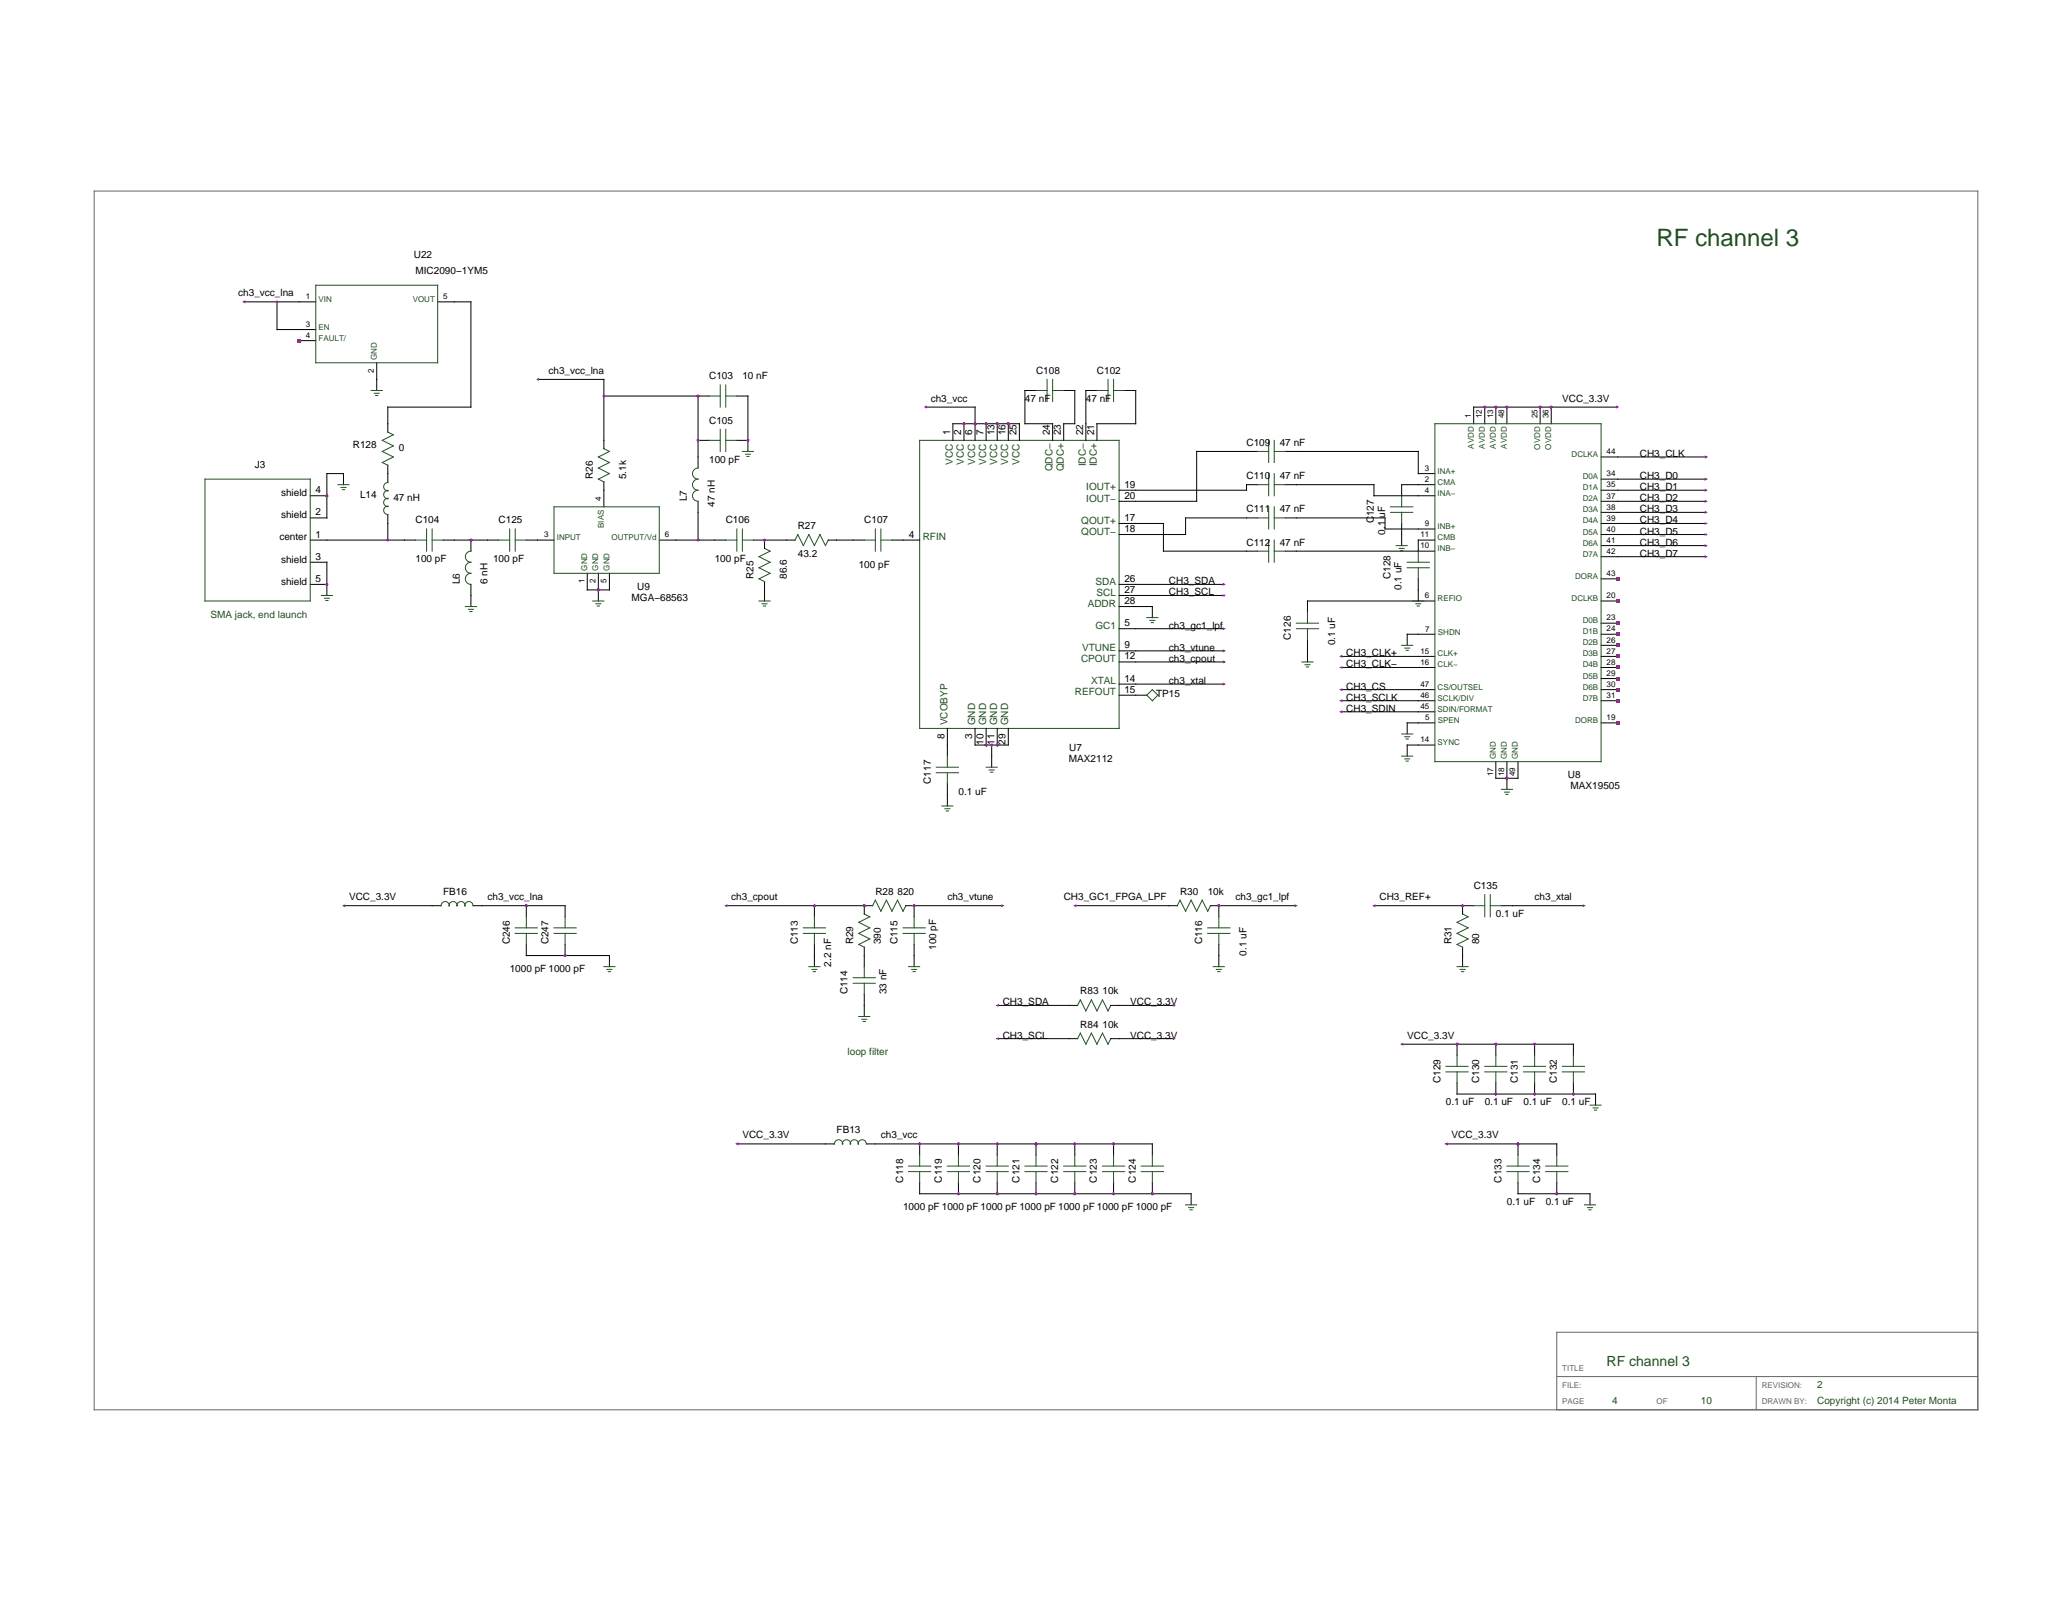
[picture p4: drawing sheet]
<svg xmlns="http://www.w3.org/2000/svg" width="279mm" height="216mm" viewBox="0 0 279 216" stroke-linecap="round" stroke-linejoin="round" font-family="sans-serif">
<path d="M124 59.4h26.9v38.8h-26.9z" fill="none" stroke="#205020" stroke-width=".13"/>
<g fill="none" stroke="#000" stroke-width=".13">
<path d="M128.5 57.1v2.3M130 57.1v2.3M131.5 57.1v2.3M133 57.1v2.3M134.5 57.1v2.3M136 57.1v2.3M137.5 57.1v2.3M141.9 57.1v2.3M143.4 57.1v2.3M146.4 57.1v2.3M147.9 57.1v2.3M121.8 72.8h2.2"/>
<path d="M150.9 66.1h2.2M150.9 67.6h2.2M150.9 70.6h2.2M150.9 72.1h2.2M150.9 78.8h2.2M127.7 98.2v2.3M131.5 98.2v2.3M133 98.2v2.3M134.5 98.2v2.3M136 98.2v2.3M150.9 80.3h2.2M150.9 81.8h2.2"/>
<path d="M150.9 84.8h2.2M150.9 87.8h2.2M150.9 89.3h2.2M150.9 92.3h2.2M150.9 93.7h2.2"/>
</g>
<g fill="#a020f0">
<circle cx="134.5" cy="57.1" r=".19"/>
<circle cx="133" cy="57.1" r=".19"/>
<circle cx="131.5" cy="57.1" r=".19"/>
<circle cx="130" cy="57.1" r=".19"/>
<circle cx="136" cy="57.1" r=".19"/>
<circle cx="133" cy="100.5" r=".19"/>
<circle cx="134.5" cy="100.5" r=".19"/>
</g>
<g fill="none" stroke="#000" stroke-width=".13">
<path d="M198.7 54.9v2.2M200.2 54.9v2.2M201.7 54.9v2.2M203.2 54.9v2.2M207.7 54.9v2.2M209.2 54.9v2.2M191.2 65.4h2.3M191.2 72.8h2.3M191.2 63.9h2.3M191.2 66.9h2.3M191.2 71.3h2.3M191.2 74.3h2.3"/>
<path d="M215.9 64.6h2.2M215.9 66.1h2.2M215.9 67.6h2.2M215.9 69.1h2.2M215.9 70.6h2.2M215.9 72.1h2.2M215.9 73.6h2.2M215.9 75.1h2.2M215.9 61.6h2.2M215.9 78.1h2.2M191.2 85.5h2.3M191.2 88.5h2.3"/>
<path d="M191.2 90h2.3M191.2 93h2.3M191.2 94.5h2.3M191.2 81h2.3M191.2 97.5h2.3M191.2 96h2.3M215.9 84h2.2M215.9 85.5h2.2M215.9 87h2.2M215.9 88.5h2.2M215.9 90h2.2M215.9 91.5h2.2"/>
<path d="M215.9 93h2.2M215.9 94.5h2.2M215.9 81h2.2M215.9 97.5h2.2M191.2 100.5h2.3M201.7 102.7v2.3M203.2 102.7v2.3M204.7 102.7v2.3"/>
</g>
<path d="M193.5 57.1h22.4v45.6h-22.4z" fill="none" stroke="#205020" stroke-width=".13"/>
<g fill="#a020f0">
<circle cx="200.2" cy="54.9" r=".19"/>
<circle cx="201.7" cy="54.9" r=".19"/>
<circle cx="203.2" cy="54.9" r=".19"/>
<circle cx="207.7" cy="54.9" r=".19"/>
<circle cx="209.2" cy="54.9" r=".19"/>
</g>
<g fill="#f00">
<path d="M217.9 83.8h.5v.5h-.5z"/>
<path d="M217.9 85.3h.5v.5h-.5z"/>
<path d="M217.9 86.8h.5v.4h-.5z"/>
<path d="M217.9 88.3h.5v.4h-.5z"/>
<path d="M217.9 89.8h.5v.4h-.5z"/>
<path d="M217.9 91.3h.5v.4h-.5z"/>
<path d="M217.9 92.8h.5v.4h-.5z"/>
<path d="M217.9 94.3h.5v.4h-.5z"/>
<path d="M217.9 80.8h.5v.5h-.5z"/>
<path d="M217.9 77.8h.5v.5h-.5z"/>
<path d="M217.9 97.3h.5v.4h-.5z"/>
</g>
<circle cx="203.2" cy="105" r=".19" fill="#a020f0"/>
<path d="M12.7 25.8h254v164.3h-254zM266.7 179.7h-56.8v10.4M209.9 185.6h56.8M236.8 185.6v4.5" fill="none" stroke="#666" stroke-width=".13"/>
<path d="M41.8 72.8h2.3M41.8 75.8h2.3M41.8 69.8h2.3M41.8 66.9h2.3M41.8 78.8h2.3" fill="none" stroke="#000" stroke-width=".13"/>
<path d="M27.6 64.6h14.2v16.4h-14.2z" fill="none" stroke="#205020" stroke-width=".13"/>
<g fill="#a020f0">
<circle cx="44.1" cy="66.9" r=".19"/>
<circle cx="44.1" cy="78.8" r=".19"/>
</g>
<path d="M72.5 72.8h2.2M79.2 77.3v2.3M80.7 77.3v2.3M81.4 66.1v2.2M82.2 77.3v2.3M88.9 72.8h2.2" fill="none" stroke="#000" stroke-width=".13"/>
<path d="M74.7 68.3h14.2v9h-14.2z" fill="none" stroke="#205020" stroke-width=".13"/>
<circle cx="80.7" cy="79.6" r=".19" fill="#a020f0"/>
<path d="M147.9 52.7h-1.5v4.4M151.7 52.7h1.4v4.4h-5.2M103.1 72.8v1.2M103.1 78.4v1.2" fill="none" stroke="#000" stroke-width=".13"/>
<path d="M147.9 52.7h1.5M149.4 51.2v3M150.2 51.2v3M150.2 52.7h1.5M102.3 78.1l.8 .3M103.1 74l.7 .3-1.5 .8 1.5 .7-1.5 .8 1.5 .7-1.5 .8" fill="none" stroke="#205020" stroke-width=".13"/>
<circle cx="103.1" cy="72.8" r=".19" fill="#a020f0"/>
<path d="M95.6 53.4h1.5M97.1 51.9v3M97.9 51.9v3M97.9 53.4h1.5M80.7 64.6l.7 .4M81.4 60.5l.8 .4-1.5 .7 1.5 .8-1.5 .7 1.5 .8-1.5 .7M107.2 72.8l.4-.7 .7 1.5 .8-1.5 .7 1.5 .8-1.5 .7 1.5 .4-.8" fill="none" stroke="#205020" stroke-width=".13"/>
<path d="M81.4 59.4v1.1M94.1 53.4h1.5M99.4 53.4h1.5M81.4 65v1.1M106.1 72.8h1.1M111.7 72.8h1.1" fill="none" stroke="#000" stroke-width=".13"/>
<circle cx="94.1" cy="53.4" r=".19" fill="#a020f0"/>
<path d="M94.1 59.4h1.5M99.4 59.4h1.5M54.5 72.8h1.5M59.8 72.8h1.5" fill="none" stroke="#000" stroke-width=".13"/>
<path d="M95.6 59.4h1.5M97.1 57.9v3M97.9 57.9v3M97.9 59.4h1.5M56 72.8h1.5M57.5 71.3v3M58.3 71.3v3M58.3 72.8h1.5" fill="none" stroke="#205020" stroke-width=".13"/>
<g fill="#a020f0">
<circle cx="94.1" cy="59.4" r=".19"/>
<circle cx="100.9" cy="59.4" r=".19"/>
</g>
<path d="M96.4 72.8h1.5M101.6 72.8h1.5" fill="none" stroke="#000" stroke-width=".13"/>
<path d="M97.9 72.8h1.5M99.4 71.3v3M100.1 71.3v3M100.1 72.8h1.5" fill="none" stroke="#205020" stroke-width=".13"/>
<circle cx="103.1" cy="72.8" r=".19" fill="#a020f0"/>
<path d="M80.7 79.6v1.4M103.1 79.6v1.4" fill="none" stroke="#000" stroke-width=".13"/>
<path d="M79.9 81h1.5M80.3 81.4h.7M80.5 81.7h.3M102.3 81h1.5M102.8 81.4h.6M102.9 81.7h.3" fill="none" stroke="#205020" stroke-width=".13"/>
<circle cx="80.7" cy="79.6" r=".19" fill="#a020f0"/>
<path d="M100.9 59.4v1.5" fill="none" stroke="#000" stroke-width=".13"/>
<path d="M100.1 60.9h1.5M100.5 61.3h.7M100.7 61.6h.3" fill="none" stroke="#205020" stroke-width=".13"/>
<circle cx="100.9" cy="59.4" r=".19" fill="#a020f0"/>
<path d="M63.5 72.8v1.5M63.5 78.8v1.5M79.2 79.6h3" fill="none" stroke="#000" stroke-width=".13"/>
<path d="M63.5 74.3a.75 .75 0 0 0-.7 .8 .75 .75 0 0 0 .7 .7 .75 .75 0 0 0-.7 .8 .75 .75 0 0 0 .7 .7 .75 .75 0 0 0-.7 .8 .75 .75 0 0 0 .7 .7" fill="none" stroke="#205020" stroke-width=".13"/>
<circle cx="63.5" cy="72.8" r=".19" fill="#a020f0"/>
<g fill="none" stroke="#000" stroke-width=".13">
<path d="M81.4 53.4h12.7v9.7M81.4 51.2v8.2M100.9 53.4v6M128.5 57.1h9M131.5 54.9v2.2M139.7 52.7h-1.5v4.4h3.7M143.4 52.7h1.5v4.4h-1.5M44.1 72.8h10.4M44.1 78.8v1.5M91.1 72.8h5.3M94.1 67.6v5.2M112.8 72.8h3.7"/>
<path d="M120.3 72.8h1.5M153.1 78.8h12M168.1 60.9h1.5M168.1 65.4h1.5M168.1 69.8h1.5M168.1 74.3h1.5M173.3 60.9h1.5M173.3 65.4h1.5M173.3 69.8h1.5M173.3 74.3h1.5M218.1 61.6h12M218.1 64.6h12"/>
<path d="M218.1 66.1h12M218.1 67.6h12M218.1 69.1h12M218.1 70.6h12M218.1 72.1h12M218.1 73.6h12M218.1 75.1h12M153.1 80.3h12M131.5 100.5h4.5M133.7 100.5v3"/>
</g>
<g fill="none" stroke="#205020" stroke-width=".13">
<path d="M139.7 52.7h1.5M141.2 51.2v3M141.9 51.2v3M141.9 52.7h1.5M171.1 59.4v3M171.8 59.4v3M94.1 63.1a.75 .75 0 0 0-.7 .8 .75 .75 0 0 0 .7 .7 .75 .75 0 0 0-.7 .8 .75 .75 0 0 0 .7 .7 .75 .75 0 0 0-.7 .8 .75 .75 0 0 0 .7 .7M116.5 72.8h1.5M118 71.3v3M118.8 71.3v3M118.8 72.8h1.5M169.6 60.9h1.5"/>
<path d="M169.6 65.4h1.5M169.6 69.8h1.5M169.6 74.3h1.5M171.1 63.9v3M171.1 68.3v3M171.1 72.8v3M171.8 63.9v3M171.8 68.3v3M171.8 72.8v3M171.8 60.9h1.5M171.8 65.4h1.5M171.8 69.8h1.5"/>
<path d="M171.8 74.3h1.5M43.3 80.3h1.5M43.7 80.7h.7M43.9 81h.3M133 103.5h1.5M133.4 103.8h.7M133.6 104.1h.3"/>
</g>
<circle cx="44.1" cy="78.8" r=".19" fill="#a020f0"/>
<path d="M44.1 75.8v3M46.3 65.4v-1.5h-2.2v5.9M103.1 72.8h3M153.1 87.8h12M153.1 89.3h12M153.1 92.3h12M155.4 81.8v1.5M116.5 122.1h1.2M122.1 122.1h1.2" fill="none" stroke="#000" stroke-width=".13"/>
<path d="M45.6 65.4h1.5M46 65.7h.7M46.2 66h.3M154.6 83.3h1.5M155.1 83.7h.6M155.2 84h.3M118 121.4l.8 1.5 .7-1.5 .8 1.5 .7-1.5 .8 1.5 .3-.8M118 121.4l-.3 .7" fill="none" stroke="#205020" stroke-width=".13"/>
<g fill="#a020f0">
<circle cx="123.3" cy="122.1" r=".19"/>
<circle cx="116.5" cy="122.1" r=".19"/>
</g>
<path d="M109.8 122.1v1.5M109.8 127.4v1.5" fill="none" stroke="#000" stroke-width=".13"/>
<path d="M108.3 125.9h3M108.3 125.1h3M109.8 123.6v1.5M109.8 125.9v1.5" fill="none" stroke="#205020" stroke-width=".13"/>
<circle cx="109.8" cy="122.1" r=".19" fill="#a020f0"/>
<path d="M116.5 128.9v1.5M116.5 134.1v1.5M123.3 122.1v1.5M123.3 127.4v1.5" fill="none" stroke="#000" stroke-width=".13"/>
<path d="M115 132.6h3M115 131.8h3M116.5 130.4v1.4M116.5 132.6v1.5M121.8 125.9h3M121.8 125.1h3M123.3 123.6v1.5M123.3 125.9v1.5" fill="none" stroke="#205020" stroke-width=".13"/>
<circle cx="123.3" cy="122.1" r=".19" fill="#a020f0"/>
<path d="M116.5 123.3l.8 .3-1.5 .8 1.5 .7-1.5 .8 1.5 .7-1.5 .8 .7 .3" fill="none" stroke="#205020" stroke-width=".13"/>
<path d="M116.5 122.1v1.2M116.5 127.7v1.2" fill="none" stroke="#000" stroke-width=".13"/>
<circle cx="116.5" cy="122.1" r=".19" fill="#a020f0"/>
<path d="M153.1 81.8h2.3M153.1 84.8h12M97.9 122.1h18.6M109.8 128.9v1.5M116.5 135.6v1.5M123.3 128.9v1.5M123.3 122.1h11.9M157.6 122.1h1.2M163.2 122.1h1.2" fill="none" stroke="#000" stroke-width=".13"/>
<path d="M109.1 130.4h1.5M109.5 130.7h.7M109.7 131h.3M115.8 137.1h1.5M116.2 137.5h.7M116.4 137.8h.3M122.5 130.4h1.5M122.9 130.7h.7M123.1 131h.3M158.8 122.1l.3-.7 .8 1.5 .7-1.5 .8 1.5 .7-1.5 .8 1.5 .3-.8" fill="none" stroke="#205020" stroke-width=".13"/>
<circle cx="164.4" cy="122.1" r=".19" fill="#a020f0"/>
<path d="M164.4 122.1v1.5M164.4 127.4v1.5" fill="none" stroke="#000" stroke-width=".13"/>
<path d="M162.9 125.9h2.9M162.9 125.1h2.9M164.4 123.6v1.5M164.4 125.9v1.5" fill="none" stroke="#205020" stroke-width=".13"/>
<circle cx="164.4" cy="122.1" r=".19" fill="#a020f0"/>
<path d="M127.7 100.5v1.5M127.7 105.7v3M144.9 122.1h12.7M164.4 128.9v1.5M164.4 122.1h10.4M124 154.3v1.5M124 159.5v1.5" fill="none" stroke="#000" stroke-width=".13"/>
<g fill="none" stroke="#205020" stroke-width=".13">
<path d="M126.3 104.2h2.9M126.3 103.5h2.9M127 108.7h1.5M127.4 109.1h.7M127.6 109.4h.3M127.7 102v1.5M127.7 104.2v1.5M163.6 130.4h1.5M164 130.7h.7M164.2 131h.3M122.5 158h3M122.5 157.2h3"/>
<path d="M124 155.8v1.4M124 158v1.5"/>
</g>
<circle cx="124" cy="154.3" r=".19" fill="#a020f0"/>
<path d="M129.2 154.3v1.5M129.2 159.5v1.5" fill="none" stroke="#000" stroke-width=".13"/>
<path d="M127.7 158h3M127.7 157.2h3M129.2 155.8v1.4M129.2 158v1.5" fill="none" stroke="#205020" stroke-width=".13"/>
<g fill="#a020f0">
<circle cx="129.2" cy="161" r=".19"/>
<circle cx="129.2" cy="154.3" r=".19"/>
</g>
<path d="M134.5 154.3v1.5M134.5 159.5v1.5" fill="none" stroke="#000" stroke-width=".13"/>
<path d="M133 158h3M133 157.2h3M134.5 155.8v1.4M134.5 158v1.5" fill="none" stroke="#205020" stroke-width=".13"/>
<g fill="#a020f0">
<circle cx="134.5" cy="161" r=".19"/>
<circle cx="134.5" cy="154.3" r=".19"/>
</g>
<path d="M139.7 154.3v1.5M139.7 159.5v1.5" fill="none" stroke="#000" stroke-width=".13"/>
<path d="M138.2 158h3M138.2 157.2h3M139.7 155.8v1.4M139.7 158v1.5" fill="none" stroke="#205020" stroke-width=".13"/>
<g fill="#a020f0">
<circle cx="139.7" cy="161" r=".19"/>
<circle cx="139.7" cy="154.3" r=".19"/>
</g>
<path d="M144.9 154.3v1.5M144.9 159.5v1.5" fill="none" stroke="#000" stroke-width=".13"/>
<path d="M143.4 158h3M143.4 157.2h3M144.9 155.8v1.4M144.9 158v1.5" fill="none" stroke="#205020" stroke-width=".13"/>
<g fill="#a020f0">
<circle cx="144.9" cy="161" r=".19"/>
<circle cx="144.9" cy="154.3" r=".19"/>
</g>
<path d="M150.2 154.3v1.5M150.2 159.5v1.5" fill="none" stroke="#000" stroke-width=".13"/>
<path d="M148.7 158h3M148.7 157.2h3M150.2 155.8v1.4M150.2 158v1.5" fill="none" stroke="#205020" stroke-width=".13"/>
<g fill="#a020f0">
<circle cx="150.2" cy="161" r=".19"/>
<circle cx="150.2" cy="154.3" r=".19"/>
</g>
<path d="M155.4 154.3v1.5M155.4 159.5v1.5" fill="none" stroke="#000" stroke-width=".13"/>
<path d="M153.9 158h3M153.9 157.2h3M155.4 155.8v1.4M155.4 158v1.5" fill="none" stroke="#205020" stroke-width=".13"/>
<circle cx="155.4" cy="161" r=".19" fill="#a020f0"/>
<path d="M72.5 51.2h8.9M124.8 54.9h6.7M198.7 54.9h19.4M61.3 72.8h5.9M71 72.8h1.5M63.5 80.3v1.5M201.7 105h3M203.2 105v1.4M118 154.3h37.4M124 161h36.6v1.5" fill="none" stroke="#000" stroke-width=".13"/>
<g fill="none" stroke="#205020" stroke-width=".13">
<path d="M67.2 72.8h1.5M68.7 71.3v3M69.5 71.3v3M69.5 72.8h1.5M62.8 81.8h1.4M63.2 82.2h.6M63.4 82.5h.2M202.5 106.4h1.4M202.9 106.8h.6M203.1 107.1h.2M159.9 162.5h1.5M160.3 162.9h.7"/>
<path d="M160.5 163.2h.3"/>
</g>
<circle cx="203.2" cy="105" r=".19" fill="#a020f0"/>
<g fill="none" stroke="#000" stroke-width=".13">
<path d="M156.9 74.3h11.2M159.9 69.8h8.2M161.4 60.9h6.7M174.8 60.9h16.4v3M174.8 65.4h10.5v1.5h5.9M174.8 69.8h12v1.5h4.4M189 70.6v3M191.2 72.8v1.5h-16.4M191.2 78.1v2.9h-14.9v1.5M191.2 65.4h-2.2v1.5M176.3 86.3v3M180.8 88.5h10.4"/>
<path d="M180.8 90h10.4M180.8 93h10.4M180.8 94.5h10.4M180.8 96h10.4M191.2 85.5h-1.4v1.5M191.2 97.5h-1.4v1.5M191.2 100.5h-1.4v1.5M196.5 140.8v1.5M196.5 146v1.5"/>
</g>
<g fill="none" stroke="#205020" stroke-width=".13">
<path d="M187.5 69.1h3M187.5 68.3h3M188.3 73.6h1.5M188.7 74h.6M188.9 74.3h.3M189 66.9v1.4M189 69.1v1.5M189.8 76.6h2.9M189.8 75.8h2.9M191.2 74.3v1.5M191.2 76.6v1.5M174.8 84.8h3"/>
<path d="M174.8 84h3M175.6 89.3h1.5M176 89.6h.6M176.2 89.9h.3M176.3 82.5v1.5M176.3 84.8v1.5M189 87h1.5M189 99h1.5M189.4 87.4h.7M189.4 99.4h.7M189.6 87.7h.3M189.6 99.7h.3"/>
<path d="M190.5 81h1.5M190.9 81.4h.7M191.1 81.7h.3M189 102h1.5M189.4 102.3h.7M189.6 102.6h.3M195 144.5h3M195 143.8h3M196.5 142.3v1.5M196.5 144.5v1.5"/>
</g>
<circle cx="196.5" cy="140.8" r=".19" fill="#a020f0"/>
<path d="M201.7 140.8v1.5M201.7 146v1.5" fill="none" stroke="#000" stroke-width=".13"/>
<path d="M200.2 144.5h3M200.2 143.8h3M201.7 142.3v1.5M201.7 144.5v1.5" fill="none" stroke="#205020" stroke-width=".13"/>
<g fill="#a020f0">
<circle cx="201.7" cy="147.5" r=".19"/>
<circle cx="201.7" cy="140.8" r=".19"/>
</g>
<path d="M206.9 140.8v1.5M206.9 146v1.5" fill="none" stroke="#000" stroke-width=".13"/>
<path d="M205.4 144.5h3M205.4 143.8h3M206.9 142.3v1.5M206.9 144.5v1.5" fill="none" stroke="#205020" stroke-width=".13"/>
<g fill="#a020f0">
<circle cx="206.9" cy="147.5" r=".19"/>
<circle cx="206.9" cy="140.8" r=".19"/>
</g>
<path d="M212.2 140.8v1.5M212.2 146v1.5" fill="none" stroke="#000" stroke-width=".13"/>
<path d="M210.7 144.5h3M210.7 143.8h3M212.2 142.3v1.5M212.2 144.5v1.5" fill="none" stroke="#205020" stroke-width=".13"/>
<circle cx="212.2" cy="147.5" r=".19" fill="#a020f0"/>
<path d="M204.7 154.3v1.5M204.7 159.5v1.5" fill="none" stroke="#000" stroke-width=".13"/>
<path d="M203.2 158h3M203.2 157.2h3M204.7 155.8v1.4M204.7 158v1.5" fill="none" stroke="#205020" stroke-width=".13"/>
<circle cx="204.7" cy="154.3" r=".19" fill="#a020f0"/>
<path d="M209.9 154.3v1.5M209.9 159.5v1.5" fill="none" stroke="#000" stroke-width=".13"/>
<path d="M208.4 158h3M208.4 157.2h3M209.9 155.8v1.4M209.9 158v1.5" fill="none" stroke="#205020" stroke-width=".13"/>
<circle cx="209.9" cy="161" r=".19" fill="#a020f0"/>
<path d="M197.2 122.1h1.5M202.5 122.1h1.4M189 140.8h23.2M195 154.3h14.9M196.5 147.5h18.7v1.5M204.7 161h9.7v1.5" fill="none" stroke="#000" stroke-width=".13"/>
<path d="M198.7 122.1h1.5M200.2 120.6v3M201 120.6v3M201 122.1h1.5M214.4 149h1.5M214.8 149.4h.7M215 149.7h.3M213.7 162.5h1.5M214.1 162.9h.6M214.3 163.2h.3" fill="none" stroke="#205020" stroke-width=".13"/>
<circle cx="197.2" cy="122.1" r=".19" fill="#a020f0"/>
<path d="M197.2 123.3l.8 .3-1.5 .8 1.5 .7-1.5 .8 1.5 .7-1.5 .8 .7 .3" fill="none" stroke="#205020" stroke-width=".13"/>
<path d="M197.2 122.1v1.2M197.2 127.7v1.2" fill="none" stroke="#000" stroke-width=".13"/>
<circle cx="197.2" cy="122.1" r=".19" fill="#a020f0"/>
<g fill="none" stroke="#000" stroke-width=".13">
<path d="M52.3 57.1v1.2M52.3 62.7v2.3M52.3 69.5v3.3M153.1 70.6h3.8v3.7M159.9 69.8v2.3h-6.8M161.4 60.9v6.7h-8.3M168.1 65.4v.7h-15M153.1 93.7h1.5M71 122.1v1.5M71 127.4v1.5M134.5 135.6h10.8M149.8 135.6h8.6"/>
<path d="M185.3 122.1h11.9M197.2 128.9v1.5M203.9 122.1h9.8M99.4 154.3h13M116.9 154.3h1.1M134.5 140.1h10.8M149.8 140.1h8.6"/>
</g>
<g fill="none" stroke="#205020" stroke-width=".13">
<path d="M52.3 58.3l.7 .3-1.5 .8 1.5 .7-1.5 .8 1.5 .7-1.5 .8 .8 .3M52.3 65v.1a.55 .55 0 0 0-.6 .5 .55 .55 0 0 0 .6 .6 .53 .53 0 0 0-.6 .5 .53 .53 0 0 0 .6 .5 .53 .53 0 0 0-.6 .6 .53 .53 0 0 0 .6 .5 .55 .55 0 0 0-.6 .5 .55 .55 0 0 0 .6 .6v.1M155.4 93l.7 .7-.7 .8-.8-.8zM69.5 125.9h3M69.5 125.1h3M71 123.6v1.5M71 125.9v1.5M145.7 134.8l.7 1.5 .8-1.5 .7 1.5 .8-1.5 .7 1.5 .4-.7M145.7 139.3l.7 1.5 .8-1.5 .7 1.5 .8-1.5 .7 1.5 .4-.7M145.7 134.8l-.4 .8M145.7 139.3l-.4 .8M196.5 130.4h1.5"/>
<path d="M196.9 130.7h.7M197.1 131h.3M112.4 154.3h.1a.55 .55 0 0 1 .6-.6 .55 .55 0 0 1 .5 .6 .53 .53 0 0 1 .5-.6 .53 .53 0 0 1 .6 .6 .53 .53 0 0 1 .5-.6 .53 .53 0 0 1 .5 .6 .55 .55 0 0 1 .6-.6 .55 .55 0 0 1 .5 .6h.1"/>
</g>
<circle cx="71" cy="122.1" r=".19" fill="#a020f0"/>
<path d="M76.2 122.1v1.5M76.2 127.4v1.5" fill="none" stroke="#000" stroke-width=".13"/>
<path d="M74.7 125.9h3M74.7 125.1h3M76.2 123.6v1.5M76.2 125.9v1.5" fill="none" stroke="#205020" stroke-width=".13"/>
<circle cx="76.2" cy="128.9" r=".19" fill="#a020f0"/>
<path d="M32.9 40.7h9.7M40.3 44.4h2.3M40.3 45.9h2.3M50.8 48.9v2.3M59 40.7h2.3M46.3 122.1h13.1M63.9 122.1h12.3M71 128.9h11.2v1.5" fill="none" stroke="#000" stroke-width=".13"/>
<path d="M42.6 38.5h16.4v10.4h-16.4zM59.4 122.1h.1a.55 .55 0 0 1 .5-.5 .55 .55 0 0 1 .6 .6 .53 .53 0 0 1 .5-.6 .53 .53 0 0 1 .5 .6 .53 .53 0 0 1 .6-.6 .53 .53 0 0 1 .5 .6 .55 .55 0 0 1 .5-.6 .55 .55 0 0 1 .6 .5h.1M81.4 130.4h1.5M81.8 130.7h.7M82 131h.3" fill="none" stroke="#205020" stroke-width=".13"/>
<path d="M40.1 45.7h.5v.5h-.5z" fill="#f00"/>
<path d="M37.4 40.7v3.7h2.9M50.8 51.2v1.5M61.3 40.7h2.2v14.2h-11.2v2.2" fill="none" stroke="#000" stroke-width=".13"/>
<path d="M50.1 52.7h1.4M50.5 53h.6M50.7 53.3h.2" fill="none" stroke="#205020" stroke-width=".13"/>
<g fill="#a020f0">
<circle cx="134.5" cy="57.1" r=".19"/>
<circle cx="133" cy="57.1" r=".19"/>
<circle cx="131.5" cy="57.1" r=".19"/>
<circle cx="130" cy="57.1" r=".19"/>
<circle cx="136" cy="57.1" r=".19"/>
<circle cx="133" cy="100.5" r=".19"/>
<circle cx="134.5" cy="100.5" r=".19"/>
<circle cx="200.2" cy="54.9" r=".19"/>
<circle cx="201.7" cy="54.9" r=".19"/>
<circle cx="203.2" cy="54.9" r=".19"/>
<circle cx="207.7" cy="54.9" r=".19"/>
<circle cx="209.2" cy="54.9" r=".19"/>
</g>
<g fill="#f00">
<path d="M217.9 83.8h.5v.5h-.5z"/>
<path d="M217.9 85.3h.5v.5h-.5z"/>
<path d="M217.9 86.8h.5v.4h-.5z"/>
<path d="M217.9 88.3h.5v.4h-.5z"/>
<path d="M217.9 89.8h.5v.4h-.5z"/>
<path d="M217.9 91.3h.5v.4h-.5z"/>
<path d="M217.9 92.8h.5v.4h-.5z"/>
<path d="M217.9 94.3h.5v.4h-.5z"/>
<path d="M217.9 80.8h.5v.5h-.5z"/>
<path d="M217.9 77.8h.5v.5h-.5z"/>
<path d="M217.9 97.3h.5v.4h-.5z"/>
</g>
<g fill="#a020f0">
<path d="M164.9 78.6l.4 .2-.4 .2z"/>
<path d="M164.9 80.1l.4 .2-.4 .2z"/>
<path d="M229.9 61.4l.4 .2-.4 .2z"/>
<path d="M229.9 64.4l.4 .2-.4 .2z"/>
<path d="M229.9 65.9l.4 .2-.4 .2z"/>
<path d="M229.9 67.4l.4 .2-.4 .2z"/>
<path d="M229.9 68.9l.4 .2-.4 .2z"/>
<path d="M229.9 70.4l.4 .2-.4 .2z"/>
<path d="M229.9 71.9l.4 .2-.4 .2z"/>
<path d="M229.9 73.4l.4 .2-.4 .2z"/>
<path d="M229.9 74.8l.4 .3-.4 .2z"/>
<path d="M164.9 87.5l.4 .3-.4 .2z"/>
<path d="M164.9 89l.4 .3-.4 .2z"/>
<path d="M164.9 92l.4 .3-.4 .2z"/>
<path d="M97.6 122.1l.5-.2v.5z"/>
<path d="M135 121.9l.4 .2-.4 .3z"/>
<path d="M164.9 84.6l.4 .2-.4 .2z"/>
<path d="M144.7 122.1l.5-.2v.5z"/>
<path d="M174.6 121.9l.4 .2-.4 .3z"/>
<path d="M124.5 54.9l.5-.2v.4z"/>
<path d="M72.2 51.2l.5-.3v.5z"/>
<path d="M217.9 54.7l.5 .2-.5 .2z"/>
<path d="M180.6 88.5l.4-.2v.4z"/>
<path d="M180.6 90l.4-.2v.4z"/>
<path d="M180.6 93l.4-.2v.4z"/>
<path d="M180.6 94.5l.4-.2v.4z"/>
<path d="M180.6 96l.4-.2v.4z"/>
<path d="M188.8 140.8l.4-.2v.4z"/>
<path d="M194.8 154.3l.4-.3v.5z"/>
<path d="M185 122.1l.5-.2v.5z"/>
<path d="M213.4 121.9l.5 .2-.5 .3z"/>
<path d="M158.2 135.4l.4 .2-.4 .2z"/>
<path d="M134.2 135.6l.5-.2v.4z"/>
<path d="M158.2 139.8l.4 .3-.4 .2z"/>
<path d="M134.2 140.1l.5-.3v.5z"/>
<path d="M99.1 154.3l.5-.3v.5z"/>
<path d="M46.1 122.1l.4-.2v.5z"/>
<path d="M32.6 40.7l.5-.2v.4z"/>
<circle cx="203.2" cy="105" r=".19"/>
<circle cx="44.1" cy="66.9" r=".19"/>
<circle cx="44.1" cy="78.8" r=".19"/>
<circle cx="80.7" cy="79.6" r=".19"/>
<circle cx="103.1" cy="72.8" r=".19"/>
<circle cx="94.1" cy="53.4" r=".19"/>
<circle cx="94.1" cy="59.4" r=".19"/>
<circle cx="100.9" cy="59.4" r=".19"/>
<circle cx="63.5" cy="72.8" r=".19"/>
<circle cx="52.3" cy="72.8" r=".19"/>
<circle cx="81.4" cy="53.4" r=".19"/>
<circle cx="94.1" cy="72.8" r=".19"/>
<circle cx="131.5" cy="57.1" r=".19"/>
<circle cx="134.5" cy="57.1" r=".19"/>
<circle cx="133" cy="57.1" r=".19"/>
<circle cx="130" cy="57.1" r=".19"/>
<circle cx="136" cy="57.1" r=".19"/>
<circle cx="133" cy="100.5" r=".19"/>
<circle cx="134.5" cy="100.5" r=".19"/>
<circle cx="133.7" cy="100.5" r=".19"/>
<circle cx="123.3" cy="122.1" r=".19"/>
<circle cx="116.5" cy="122.1" r=".19"/>
<circle cx="109.8" cy="122.1" r=".19"/>
<circle cx="164.4" cy="122.1" r=".19"/>
<circle cx="124" cy="154.3" r=".19"/>
<circle cx="129.2" cy="161" r=".19"/>
<circle cx="129.2" cy="154.3" r=".19"/>
<circle cx="134.5" cy="161" r=".19"/>
<circle cx="134.5" cy="154.3" r=".19"/>
<circle cx="139.7" cy="161" r=".19"/>
<circle cx="139.7" cy="154.3" r=".19"/>
<circle cx="144.9" cy="161" r=".19"/>
<circle cx="144.9" cy="154.3" r=".19"/>
<circle cx="150.2" cy="161" r=".19"/>
<circle cx="150.2" cy="154.3" r=".19"/>
<circle cx="155.4" cy="161" r=".19"/>
<circle cx="200.2" cy="54.9" r=".19"/>
<circle cx="201.7" cy="54.9" r=".19"/>
<circle cx="203.2" cy="54.9" r=".19"/>
<circle cx="207.7" cy="54.9" r=".19"/>
<circle cx="209.2" cy="54.9" r=".19"/>
<circle cx="196.5" cy="140.8" r=".19"/>
<circle cx="201.7" cy="147.5" r=".19"/>
<circle cx="201.7" cy="140.8" r=".19"/>
<circle cx="206.9" cy="147.5" r=".19"/>
<circle cx="206.9" cy="140.8" r=".19"/>
<circle cx="212.2" cy="147.5" r=".19"/>
<circle cx="204.7" cy="154.3" r=".19"/>
<circle cx="209.9" cy="161" r=".19"/>
<circle cx="197.2" cy="122.1" r=".19"/>
<circle cx="71" cy="122.1" r=".19"/>
<circle cx="76.2" cy="128.9" r=".19"/>
<circle cx="37.4" cy="40.7" r=".19"/>
</g>
<path d="M40.1 45.7h.5v.5h-.5z" fill="#f00"/>
<circle cx="37.4" cy="40.7" r=".19" fill="#a020f0"/>
<text font-size="3.2" fill="#205020" x="223.4" y="33.2">RF channel 3</text>
<text font-size="1.9" fill="#205020" x="216.6" y="184.1">RF channel 3</text>
<g font-size="1.3">
<text x="55.8" y="34.7">U22</text>
<text x="32.1" y="40">ch3_vcc_lna</text>
<text x="56" y="37">MIC2090−1YM5</text>
<text x="74" y="50.4">ch3_vcc_lna</text>
<text x="95.6" y="51.2">C103</text>
<text x="100.1" y="51.2">10 nF</text>
<text x="139.7" y="50.4">C108</text>
<text x="147.9" y="50.4">C102</text>
<text x="95.6" y="57.1">C105</text>
<text x="125.5" y="54.2">ch3_vcc</text>
<text x="128.1" y="58.7" transform="rotate(-90 128.1 58.7)">1</text>
<text x="129.6" y="58.7" transform="rotate(-90 129.6 58.7)">2</text>
<text x="131.1" y="58.7" transform="rotate(-90 131.1 58.7)">6</text>
<text x="132.6" y="58.7" transform="rotate(-90 132.6 58.7)">7</text>
<text x="134.1" y="58.7" transform="rotate(-90 134.1 58.7)">13</text>
<text x="135.6" y="58.7" transform="rotate(-90 135.6 58.7)">16</text>
<text x="137.1" y="58.7" transform="rotate(-90 137.1 58.7)">25</text>
<text x="138.2" y="54.2">47 nF</text>
<text x="141.6" y="58.7" transform="rotate(-90 141.6 58.7)">24</text>
<text x="143.1" y="58.7" transform="rotate(-90 143.1 58.7)">23</text>
<text x="146" y="58.7" transform="rotate(-90 146 58.7)">22</text>
<text x="146.4" y="54.2">47 nF</text>
<text x="147.5" y="58.7" transform="rotate(-90 147.5 58.7)">21</text>
<text x="210.7" y="54.2">VCC_3.3V</text>
<text x="34.4" y="63.1">J3</text>
<text x="47.6" y="60.4">R128</text>
<text x="53.8" y="60.9">0</text>
<text x="79.9" y="64.6" transform="rotate(-90 79.9 64.6)">R26</text>
<text x="84.4" y="64.6" transform="rotate(-90 84.4 64.6)">5.1k</text>
<text x="95.6" y="62.4">100 pF</text>
<text x="151.6" y="65.8">19</text>
<text x="168.1" y="60.1">C109</text>
<text x="168.1" y="64.6">C110</text>
<text x="172.6" y="60.1">47 nF</text>
<text x="172.6" y="64.6">47 nF</text>
<text x="221.1" y="61.6">CH3_CLK</text>
<text x="221.1" y="64.6">CH3_D0</text>
<text x="37.9" y="69.9">shield</text>
<text x="37.9" y="66.9">shield</text>
<text x="42.5" y="69.5">2</text>
<text x="42.5" y="66.5">4</text>
<text x="48.6" y="67.1">L14</text>
<text x="53" y="67.6">47 nH</text>
<text x="56" y="70.6">C104</text>
<text x="67.2" y="70.6">C125</text>
<text x="92.6" y="67.6" transform="rotate(-90 92.6 67.6)">L7</text>
<text x="96.4" y="68.3" transform="rotate(-90 96.4 68.3)">47 nH</text>
<text x="97.9" y="70.6">C106</text>
<text x="107.6" y="71.3">R27</text>
<text x="116.5" y="70.6">C107</text>
<text x="151.6" y="67.3">20</text>
<text x="151.6" y="70.3">17</text>
<text x="151.6" y="71.7">18</text>
<text x="168.1" y="69.1">C111</text>
<text x="172.6" y="69.1">47 nF</text>
<text x="185.3" y="70.6" transform="rotate(-90 185.3 70.6)">C127</text>
<text x="221.1" y="66.1">CH3_D1</text>
<text x="221.1" y="67.6">CH3_D2</text>
<text x="221.1" y="69.1">CH3_D3</text>
<text x="221.1" y="70.6">CH3_D4</text>
<text x="37.7" y="72.9">center</text>
<text x="37.9" y="75.9">shield</text>
<text x="42.5" y="72.5">1</text>
<text x="42.5" y="75.5">3</text>
<text x="56" y="75.8">100 pF</text>
<text x="66.5" y="75.8">100 pF</text>
<text x="96.4" y="75.8">100 pF</text>
<text x="107.6" y="75.1">43.2</text>
<text x="115.8" y="76.6">100 pF</text>
<text x="122.6" y="72.5">4</text>
<text x="168.1" y="73.6">C112</text>
<text x="172.6" y="73.6">47 nF</text>
<text x="186.8" y="72.1" transform="rotate(-90 186.8 72.1)">0.1 uF</text>
<text x="221.1" y="72.1">CH3_D5</text>
<text x="221.1" y="73.6">CH3_D6</text>
<text x="221.1" y="75.1">CH3_D7</text>
<text x="37.9" y="78.8">shield</text>
<text x="42.5" y="78.5">5</text>
<text x="62" y="78.8" transform="rotate(-90 62 78.8)">L6</text>
<text x="65.7" y="78.8" transform="rotate(-90 65.7 78.8)">6 nH</text>
<text x="85.2" y="81">MGA−68563</text>
<text x="85.9" y="79.6">U9</text>
<text x="101.6" y="78.1" transform="rotate(-90 101.6 78.1)">R25</text>
<text x="106.1" y="78.1" transform="rotate(-90 106.1 78.1)">86.6</text>
<text x="151.6" y="78.5">26</text>
<text x="151.6" y="80">27</text>
<text x="151.6" y="81.5">28</text>
<text x="157.6" y="78.8">CH3_SDA</text>
<text x="157.6" y="80.3">CH3_SCL</text>
<text x="187.5" y="78.1" transform="rotate(-90 187.5 78.1)">C128</text>
<text x="189" y="79.6" transform="rotate(-90 189 79.6)">0.1 uF</text>
<text x="151.6" y="84.4">5</text>
<text x="151.6" y="87.4">9</text>
<text x="151.6" y="88.9">12</text>
<text x="157.6" y="87.8">ch3_vtune</text>
<text x="157.6" y="89.3">ch3_cpout</text>
<text x="157.6" y="84.8">ch3_gc1_lpf</text>
<text x="174.1" y="86.3" transform="rotate(-90 174.1 86.3)">C126</text>
<text x="180" y="87" transform="rotate(-90 180 87)">0.1 uF</text>
<text x="181.5" y="88.5">CH3_CLK+</text>
<text x="151.6" y="91.9">14</text>
<text x="151.6" y="93.4">15</text>
<text x="155.9" y="94">TP15</text>
<text x="157.6" y="92.3">ch3_xtal</text>
<text x="181.5" y="90">CH3_CLK−</text>
<text x="181.5" y="93">CH3_CS</text>
<text x="181.5" y="94.5">CH3_SCLK</text>
<text x="181.5" y="96">CH3_SDIN</text>
<text x="127.4" y="99.7" transform="rotate(-90 127.4 99.7)">8</text>
<text x="131.1" y="99.7" transform="rotate(-90 131.1 99.7)">3</text>
<text x="132.6" y="100.4" transform="rotate(-90 132.6 100.4)">10</text>
<text x="134.1" y="100.4" transform="rotate(-90 134.1 100.4)">11</text>
<text x="135.6" y="100.4" transform="rotate(-90 135.6 100.4)">29</text>
<text x="144.2" y="101.2">U7</text>
<text x="125.5" y="105.7" transform="rotate(-90 125.5 105.7)">C117</text>
<text x="129.2" y="107.2">0.1 uF</text>
<text x="144.1" y="102.8">MAX2112</text>
<text x="211.4" y="105">U8</text>
<text x="211.8" y="106.4">MAX19505</text>
<text x="198.7" y="119.9">C135</text>
<text x="47.1" y="121.4">VCC_3.3V</text>
<text x="59.8" y="120.6">FB16</text>
<text x="65.7" y="121.4">ch3_vcc_lna</text>
<text x="98.6" y="121.4">ch3_cpout</text>
<text x="118" y="120.6">R28 820</text>
<text x="127.7" y="121.4">ch3_vtune</text>
<text x="143.4" y="121.4">CH3_GC1_FPGA_LPF</text>
<text x="159.1" y="120.6">R30</text>
<text x="162.9" y="120.6">10k</text>
<text x="166.6" y="121.4">ch3_gc1_lpf</text>
<text x="186" y="121.4">CH3_REF+</text>
<text x="201.7" y="123.6">0.1 uF</text>
<text x="206.9" y="121.4">ch3_xtal</text>
<text x="68.7" y="127.4" transform="rotate(-90 68.7 127.4)">C246</text>
<text x="68.7" y="131.1">1000 pF 1000 pF</text>
<text x="74" y="127.4" transform="rotate(-90 74 127.4)">C247</text>
<text x="107.6" y="127.4" transform="rotate(-90 107.6 127.4)">C113</text>
<text x="112.1" y="130.4" transform="rotate(-90 112.1 130.4)">2.2 nF</text>
<text x="115" y="127.4" transform="rotate(-90 115 127.4)">R29</text>
<text x="118.8" y="127.4" transform="rotate(-90 118.8 127.4)">390</text>
<text x="121" y="127.4" transform="rotate(-90 121 127.4)">C115</text>
<text x="126.3" y="128.1" transform="rotate(-90 126.3 128.1)">100 pF</text>
<text x="162.1" y="127.4" transform="rotate(-90 162.1 127.4)">C116</text>
<text x="168.1" y="128.9" transform="rotate(-90 168.1 128.9)">0.1 uF</text>
<text x="195.7" y="127.4" transform="rotate(-90 195.7 127.4)">R31</text>
<text x="199.5" y="127.4" transform="rotate(-90 199.5 127.4)">80</text>
<text x="114.3" y="134.1" transform="rotate(-90 114.3 134.1)">C114</text>
<text x="119.5" y="134.1" transform="rotate(-90 119.5 134.1)">33 nF</text>
<text x="135.2" y="135.6">CH3_SDA</text>
<text x="145.7" y="134.1">R83 10k</text>
<text x="152.4" y="135.6">VCC_3.3V</text>
<text x="135.2" y="140.1">CH3_SCL</text>
<text x="145.7" y="138.6">R84 10k</text>
<text x="152.4" y="140.1">VCC_3.3V</text>
<text x="189.8" y="140.1">VCC_3.3V</text>
<text x="194.2" y="146" transform="rotate(-90 194.2 146)">C129</text>
<text x="195" y="149">0.1 uF</text>
<text x="199.5" y="146" transform="rotate(-90 199.5 146)">C130</text>
<text x="200.2" y="149">0.1 uF</text>
<text x="204.7" y="146" transform="rotate(-90 204.7 146)">C131</text>
<text x="205.4" y="149">0.1 uF</text>
<text x="209.9" y="146" transform="rotate(-90 209.9 146)">C132</text>
<text x="210.7" y="149">0.1 uF</text>
<text x="100.1" y="153.5">VCC_3.3V</text>
<text x="112.8" y="152.8">FB13</text>
<text x="118.8" y="153.5">ch3_vcc</text>
<text x="195.7" y="153.5">VCC_3.3V</text>
<text x="121.8" y="159.5" transform="rotate(-90 121.8 159.5)">C118</text>
<text x="127" y="159.5" transform="rotate(-90 127 159.5)">C119</text>
<text x="132.2" y="159.5" transform="rotate(-90 132.2 159.5)">C120</text>
<text x="137.5" y="159.5" transform="rotate(-90 137.5 159.5)">C121</text>
<text x="142.7" y="159.5" transform="rotate(-90 142.7 159.5)">C122</text>
<text x="147.9" y="159.5" transform="rotate(-90 147.9 159.5)">C123</text>
<text x="153.1" y="159.5" transform="rotate(-90 153.1 159.5)">C124</text>
<text x="202.5" y="159.5" transform="rotate(-90 202.5 159.5)">C133</text>
<text x="207.7" y="159.5" transform="rotate(-90 207.7 159.5)">C134</text>
<text x="121.8" y="163.2">1000 pF 1000 pF 1000 pF 1000 pF 1000 pF 1000 pF 1000 pF</text>
<text x="203.2" y="162.5">0.1 uF</text>
<text x="208.4" y="162.5">0.1 uF</text>
</g>
<g font-size="1.3" fill="#205020">
<text x="128.5" y="62.6" transform="rotate(-90 128.5 62.6)">VCC</text>
<text x="130" y="62.6" transform="rotate(-90 130 62.6)">VCC</text>
<text x="131.5" y="62.6" transform="rotate(-90 131.5 62.6)">VCC</text>
<text x="133" y="62.6" transform="rotate(-90 133 62.6)">VCC</text>
<text x="134.5" y="62.6" transform="rotate(-90 134.5 62.6)">VCC</text>
<text x="136" y="62.6" transform="rotate(-90 136 62.6)">VCC</text>
<text x="137.5" y="62.6" transform="rotate(-90 137.5 62.6)">VCC</text>
<text x="141.9" y="63.6" transform="rotate(-90 141.9 63.6)">QDC−</text>
<text x="143.4" y="63.6" transform="rotate(-90 143.4 63.6)">QDC+</text>
<text x="146.4" y="62.9" transform="rotate(-90 146.4 62.9)">IDC−</text>
<text x="147.9" y="62.9" transform="rotate(-90 147.9 62.9)">IDC+</text>
<text x="145.8" y="70.6">QOUT+</text>
<text x="146.5" y="66.1">IOUT+</text>
<text x="146.5" y="67.6">IOUT−</text>
<text x="124.4" y="72.9">RFIN</text>
<text x="145.8" y="72.1">QOUT−</text>
<text x="28.4" y="83.3">SMA jack, end launch</text>
<text x="146.7" y="81.8">ADDR</text>
<text x="147.7" y="78.8">SDA</text>
<text x="147.9" y="80.3">SCL</text>
<text x="145.8" y="89.3">CPOUT</text>
<text x="145.9" y="87.8">VTUNE</text>
<text x="147.7" y="84.8">GC1</text>
<text x="145" y="93.8">REFOUT</text>
<text x="147.1" y="92.3">XTAL</text>
<text x="127.7" y="97.8" transform="rotate(-90 127.7 97.8)">VCOBYP</text>
<text x="131.5" y="97.8" transform="rotate(-90 131.5 97.8)">GND</text>
<text x="133" y="97.8" transform="rotate(-90 133 97.8)">GND</text>
<text x="134.5" y="97.8" transform="rotate(-90 134.5 97.8)">GND</text>
<text x="136" y="97.8" transform="rotate(-90 136 97.8)">GND</text>
<text x="114.3" y="142.3">loop filter</text>
<text x="217.4" y="189.4">4</text>
<text x="229.3" y="189.4">10</text>
<text x="245" y="187.1">2</text>
<text x="245" y="189.4">Copyright (c) 2014 Peter Monta</text>
</g>
<g font-size="1.1">
<text x="41.2" y="40.3">1</text>
<text x="59.8" y="40.3">5</text>
<text x="41.2" y="44.1">3</text>
<text x="41.2" y="45.6">4</text>
<text x="50.4" y="50.3" transform="rotate(-90 50.4 50.3)">2</text>
<text x="198.3" y="56.4" transform="rotate(-90 198.3 56.4)">1</text>
<text x="199.8" y="56.4" transform="rotate(-90 199.8 56.4)">12</text>
<text x="201.3" y="56.4" transform="rotate(-90 201.3 56.4)">13</text>
<text x="202.8" y="56.4" transform="rotate(-90 202.8 56.4)">48</text>
<text x="207.3" y="56.4" transform="rotate(-90 207.3 56.4)">25</text>
<text x="208.8" y="56.4" transform="rotate(-90 208.8 56.4)">36</text>
<text x="192.1" y="65">2</text>
<text x="192.1" y="63.5">3</text>
<text x="216.6" y="64.2">34</text>
<text x="216.6" y="65.7">35</text>
<text x="216.6" y="61.3">44</text>
<text x="81.1" y="67.6" transform="rotate(-90 81.1 67.6)">4</text>
<text x="192.1" y="66.5">4</text>
<text x="192.1" y="71">9</text>
<text x="216.6" y="67.2">37</text>
<text x="216.6" y="68.7">38</text>
<text x="216.6" y="70.2">39</text>
<text x="216.6" y="71.7">40</text>
<text x="73.4" y="72.5">3</text>
<text x="89.6" y="72.5">6</text>
<text x="191.5" y="72.5">11</text>
<text x="191.5" y="74">10</text>
<text x="216.6" y="73.2">41</text>
<text x="216.6" y="74.7">42</text>
<text x="216.6" y="77.7">43</text>
<text x="78.8" y="78.7" transform="rotate(-90 78.8 78.7)">1</text>
<text x="80.3" y="78.7" transform="rotate(-90 80.3 78.7)">2</text>
<text x="81.8" y="78.7" transform="rotate(-90 81.8 78.7)">5</text>
<text x="192.1" y="80.7">6</text>
<text x="216.6" y="83.7">23</text>
<text x="216.6" y="80.7">20</text>
<text x="191.5" y="88.1">15</text>
<text x="191.5" y="89.6">16</text>
<text x="192.2" y="85.2">7</text>
<text x="216.6" y="85.2">24</text>
<text x="216.6" y="86.7">26</text>
<text x="216.6" y="88.1">27</text>
<text x="216.6" y="89.6">28</text>
<text x="191.5" y="92.6">47</text>
<text x="191.5" y="94.1">46</text>
<text x="191.5" y="95.6">45</text>
<text x="216.6" y="91.1">29</text>
<text x="216.6" y="92.6">30</text>
<text x="216.6" y="94.1">31</text>
<text x="191.5" y="100.1">14</text>
<text x="192.2" y="97.1">5</text>
<text x="216.6" y="97.1">19</text>
<text x="201.3" y="104.7" transform="rotate(-90 201.3 104.7)">17</text>
<text x="202.8" y="104.7" transform="rotate(-90 202.8 104.7)">18</text>
<text x="204.3" y="104.7" transform="rotate(-90 204.3 104.7)">49</text>
</g>
<g font-size="1.1" fill="#205020">
<text x="43" y="40.7">VIN</text>
<text x="55.6" y="40.7">VOUT</text>
<text x="43" y="44.4">EN</text>
<text x="43" y="45.9">FAULT/</text>
<text x="50.8" y="48.6" transform="rotate(-90 50.8 48.6)">GND</text>
<text x="193.9" y="65.4">CMA</text>
<text x="193.9" y="63.9">INA+</text>
<text x="198.7" y="60.5" transform="rotate(-90 198.7 60.5)">AVDD</text>
<text x="200.2" y="60.5" transform="rotate(-90 200.2 60.5)">AVDD</text>
<text x="201.7" y="60.5" transform="rotate(-90 201.7 60.5)">AVDD</text>
<text x="203.2" y="60.5" transform="rotate(-90 203.2 60.5)">AVDD</text>
<text x="207.7" y="60.6" transform="rotate(-90 207.7 60.6)">OVDD</text>
<text x="209.2" y="60.6" transform="rotate(-90 209.2 60.6)">OVDD</text>
<text x="211.9" y="61.6">DCLKA</text>
<text x="213.4" y="64.6">D0A</text>
<text x="81.4" y="71.2" transform="rotate(-90 81.4 71.2)">BIAS</text>
<text x="193.9" y="66.9">INA−</text>
<text x="193.9" y="71.3">INB+</text>
<text x="213.4" y="66.1">D1A</text>
<text x="213.4" y="67.6">D2A</text>
<text x="213.4" y="69.1">D3A</text>
<text x="213.4" y="70.6">D4A</text>
<text x="75.1" y="72.8">INPUT</text>
<text x="79.2" y="76.9" transform="rotate(-90 79.2 76.9)">GND</text>
<text x="80.7" y="76.9" transform="rotate(-90 80.7 76.9)">GND</text>
<text x="82.2" y="76.9" transform="rotate(-90 82.2 76.9)">GND</text>
<text x="82.5" y="72.8">OUTPUT/Vd</text>
<text x="193.9" y="72.8">CMB</text>
<text x="193.9" y="74.3">INB−</text>
<text x="213.4" y="72.1">D5A</text>
<text x="213.4" y="73.6">D6A</text>
<text x="213.4" y="75.1">D7A</text>
<text x="193.9" y="81">REFIO</text>
<text x="211.9" y="81">DCLKB</text>
<text x="212.4" y="78.1">DORA</text>
<text x="193.9" y="88.5">CLK+</text>
<text x="193.9" y="85.6">SHDN</text>
<text x="213.4" y="84">D0B</text>
<text x="213.4" y="85.5">D1B</text>
<text x="213.4" y="87">D2B</text>
<text x="213.4" y="88.5">D3B</text>
<text x="193.9" y="90">CLK−</text>
<text x="193.9" y="93">CS/OUTSEL</text>
<text x="193.9" y="94.5">SCLK/DIV</text>
<text x="193.9" y="96">SDIN/FORMAT</text>
<text x="213.4" y="90">D4B</text>
<text x="213.4" y="91.5">D5B</text>
<text x="213.4" y="93">D6B</text>
<text x="213.4" y="94.5">D7B</text>
<text x="193.9" y="100.5">SYNC</text>
<text x="193.9" y="97.5">SPEN</text>
<text x="212.4" y="97.5">DORB</text>
<text x="201.7" y="102.3" transform="rotate(-90 201.7 102.3)">GND</text>
<text x="203.2" y="102.3" transform="rotate(-90 203.2 102.3)">GND</text>
<text x="204.7" y="102.3" transform="rotate(-90 204.7 102.3)">GND</text>
</g>
<g font-size="1.1" fill="#666">
<text x="210.7" y="184.9">TITLE</text>
<text x="210.7" y="187.1">FILE:</text>
<text x="210.7" y="189.4">PAGE</text>
<text x="223.4" y="189.4">OF</text>
<text x="237.6" y="187.1">REVISION:</text>
<text x="237.6" y="189.4">DRAWN BY:</text>
</g>
</svg>
